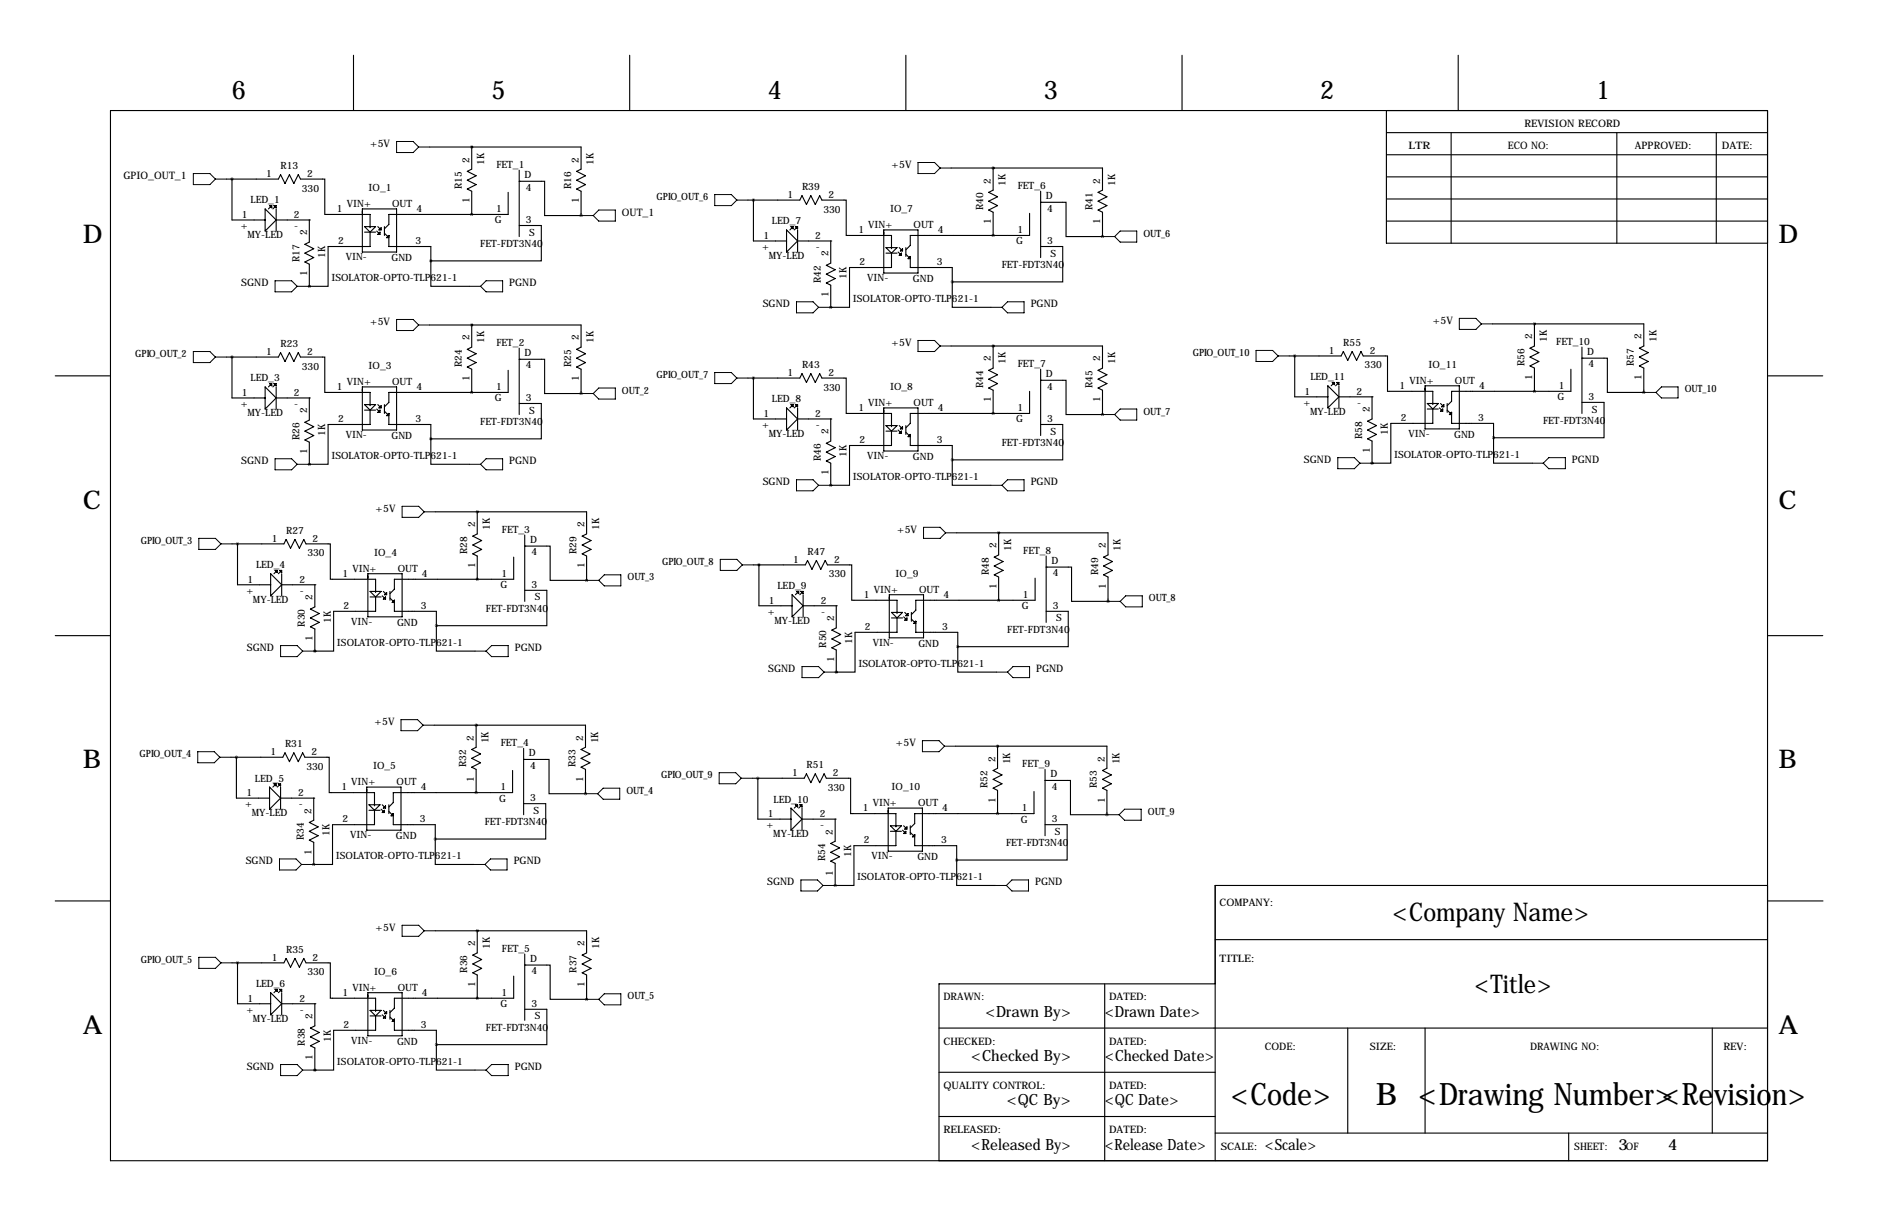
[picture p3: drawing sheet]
<svg xmlns="http://www.w3.org/2000/svg" width="432mm" height="279mm" viewBox="0 0 432 279" stroke-linecap="round" stroke-linejoin="round" font-family="sans-serif">
<g fill="none" stroke="#000" stroke-width=".25">
<path d="M81.3 12.7v12.7M144.8 12.7v12.7M208.3 12.7v12.7M271.8 12.7v12.7M335.3 12.7v12.7M25.4 25.4h381v241.3h-381zM98.8 33.8h34.8v5.1l-1 .5 2 1-2 1 2 1-2 1 1 .5v5.6M108.5 33.8h.1M108.5 33.8v5.1l-1.1 .5 2.1 1-2.1 1 2.1 1-2.1 1 1.1 .5v5.4M119.4 39.1v15.3M218.7 38.6h34.8v5.1l-1 .5 2 1-2 1 2 1-2 1.1 1 .5v5.6M228.3 38.6h.1"/>
<path d="M228.3 38.6v5.1l-1 .5 2.1 1-2.1 1 2.1 1-2.1 1.1 1 .5v5.3M318.8 30.5h87.6M318.8 35.6h87.6M318.8 25.4v30.5h87.6M333.7 30.5v25.4M371.8 30.5v25.4M394.6 30.5v25.4M52.1 41.1h11.9l.5-1 1 2.1 1-2.1 1.1 2.1 1-2.1 .5 1h5.6v8.2h10.4v3M53.3 41.1v9.4h7.7M61 48l2.5 2.5-2.5 2.6zM62 47.2h.5v.6zM62.2 47.5l-.5 .5"/>
<path d="M63 47.2h.5v.6zM63.2 47.5l-.5 .5M63.5 50.5h7.6M63.5 48v5.1M71.1 50.5h.1M71.1 50.5v5.1l-1 .5 2 1.1-2 1 2 1-2 1 1 .5v5.1M83.3 48h7.9v9.9h-7.9zM83.8 52.1h2.6l-1.3 1.2zM83.8 53.3h2.6M85.1 53.3v3.3h-9.7v9.2h-4.3M86.6 53.1l.5 .5M86.9 52.1l.5 .5"/>
<path d="M87.4 53.3v.5h-.5zM87.6 52.3v.5h-.5zM88.4 53.6l.8 .8M88.4 52.1v2M89.4 54.6h-.5l.5-.5v2.5h9.7v3.3M99.1 59.9v5.9h8.8M116.8 44.2v5.1h-27.4v2.3l-1 1M119.4 41.7h.1M119.4 51.8h5.1v8.1h-25.4M119.4 41.7h5.8v7.8h8.4M133.6 49.5h.3M172 46h11.9l.5-1 1 2 1-2 1.1 2 1-2 .5 1h5.6v8.1h10.4v3.1"/>
<path d="M173.2 46v9.4h7.6M180.8 52.8l2.6 2.6-2.6 2.5zM181.9 52.1h.5v.5zM182.1 52.3l-.5 .5M182.9 52.1h.5v.5zM183.1 52.3l-.5 .5M183.4 55.4h7.6M183.4 52.8v5.1M191 55.4h.1M191 55.4v5.1l-1 .5 2 1-2 1 2 1-2 1 1 .5v5.1M203.2 52.8h7.9v9.9h-7.9zM203.7 56.9h2.5l-1.2 1.3z"/>
<path d="M203.7 58.2h2.5M205 58.2v3.3h-9.7v9.1h-4.3M206.5 57.9l.5 .5M206.8 56.9l.5 .5M206.8 58.7l.5-.5v.5zM207 57.7l.5-.5v.5zM208.3 56.9v2M208.3 58.4l.7 .8M209.3 59.4h-.5l.5-.5v2.6h9.6v3.3M236.7 49v5.1h-27.4v2.3l-1 1M239.3 46.5h.1M239.3 56.6h5v8.2h-25.4"/>
<path d="M239.3 46.5h5.8v7.9h8.4M239.3 43.9v15.3M253.5 54.4h.2M318.8 45.7h87.6M318.8 50.8h87.6M318.8 40.6h87.6M70.9 65.8h.2M71.1 65.8h.1M98.8 74.7h34.8v5.1l-1 .5 2 1-2 1 2 1-2 1 1 .5v5.6M108.5 74.7h.1M108.5 74.7v5.1l-1.1 .5 2.1 1-2.1 1 2.1 1-2.1 1 1.1 .5v5.4M190.8 70.6h.2"/>
<path d="M191 70.6h.1M218.7 79.5h34.8v5.1l-1 .5 2 1-2 1 2 1-2 1.1 1 .5v5.5M218.9 64.8v5.8h8.9M228.3 79.5h.1M228.3 79.5v5.1l-1 .5 2.1 1-2.1 1 2.1 1-2.1 1.1 1 .5v5.3M343.2 74.4h34.8v5.1l-1.1 .5 2.1 1-2.1 1 2.1 1.1-2.1 1 1.1 .5v5.6M352.8 74.4h.1M352.8 74.4v5.1l-1 .5 2 1-2 1 2 1.1-2 1 1 .5v5.3M363.7 79.8v15.2M12.7 86.4h12.7M52.1 82h11.9l.5-1 1 2.1 1-2.1 1.1 2.1 1-2.1 .5 1h5.6v8.2h10.4v3M53.3 82v9.4h7.7"/>
<path d="M61 88.9l2.5 2.5-2.5 2.6zM62 88.1h.5v.5zM62.2 88.4l-.5 .5M63 88.1h.5v.5zM63.2 88.4l-.5 .5M63.5 88.9v5.1M63.5 91.4h7.6M71.1 91.4h.1M71.1 91.4v5.1l-1 .5 2 1-2 1.1 2 1-2 1 1 .5v5.1M83.3 88.9h7.9v9.9h-7.9zM83.8 93h2.6l-1.3 1.2zM83.8 94.2h2.6"/>
<path d="M85.1 94.2v3.3h-9.7v9.2h-4.3M86.6 94l.5 .5M86.9 93l.5 .5M87.4 94.2v.5h-.5zM87.6 93.2v.5h-.5zM88.4 93v2M88.4 94.5l.8 .7M89.4 95.5h-.5l.5-.5v2.5h9.7v3.3M116.8 85.1v5.1h-27.4v2.3l-1 1M119.4 82.5h.1M119.4 92.7h5.1v8.1h-25.4M119.4 82.5h5.8v7.9h8.4"/>
<path d="M119.4 80v15.2M133.6 90.4h.3M172 86.9h11.9l.5-1 1 2 1-2 1.1 2 1-2 .5 1h5.6v8.1h10.4v3M173.2 86.9v9.4h7.6M180.8 93.7l2.6 2.6-2.6 2.5zM181.9 93h.5v.5zM182.1 93.2l-.5 .5M182.9 93h.5v.5zM183.1 93.2l-.5 .5M183.4 93.7v5.1M183.4 96.3h7.6M191 96.3h.1"/>
<path d="M191 96.3v5l-1 .6 2 1-2 1 2 1-2 1 1 .5v5.1M203.2 93.7h7.9v9.9h-7.9zM203.7 97.8h2.5l-1.2 1.3zM203.7 99.1h2.5M205 99.1v3.3h-9.7v9.1h-4.3M206.5 98.8l.5 .5M206.8 97.8l.5 .5M207.3 99.1v.5h-.5zM207.5 98v.6h-.5zM208.3 97.8v2M208.3 99.3l.7 .8M236.7 89.9v5.1h-27.4v2.3l-1 1"/>
<path d="M239.3 87.4h.1M239.3 97.5h5v8.2h-25.4M239.3 87.4h5.8v7.8h8.4M239.3 84.8v15.3M253.5 95.2h.2M296.4 81.8h12l.5-1 1 2 1-2 1 2 1-2 .5 1h5.6v8.1h10.4v3.1M297.7 81.8v9.4h7.6M305.3 88.6l2.5 2.6-2.5 2.5zM306.3 87.9h.5v.5zM306.6 88.1l-.5 .5M307.3 87.9h.5v.5zM307.6 88.1l-.5 .5"/>
<path d="M307.8 91.2h7.7M307.8 88.6v5.1M315.5 91.2h.1M315.5 91.2v5.1l-1 .5 2 1-2 1 2 1-2 1 1 .5v5.1M327.7 88.6h7.8v10h-7.8zM328.2 92.7h2.5l-1.3 1.3zM328.2 94h2.5M329.4 94v3.3h-9.6v9.1h-4.3M331 93.7l.5 .5M331.2 92.7l.5 .5M331.5 93.5l.5-.5v.5zM331.7 94v.5h-.5z"/>
<path d="M332.7 94.2l.8 .8M332.7 92.7v2M333.8 95.2h-.6l.6-.5v2.6h9.6v3.3M361.2 84.8v5.1h-27.4v2.3l-1.1 1M363.7 82.3h.1M363.7 92.5h5.1v8.1h-25.4M363.7 82.3h5.9v7.9h8.4M378 90.2h.2M406.4 86.4h12.7M70.9 106.7h.2M71.1 106.7h.1M99.1 100.8v5.9h8.8"/>
<path d="M100.1 117.6h34.8v5.1l-1 .5 2 1-2 1 2 1-2 1.1 1 .5v5.5M109.7 117.6h.1M109.7 117.6v5.1l-1 .5 2 1-2 1 2 1-2 1.1 1 .5v5.3M190.8 111.5h.2M191 111.5h.1M209.3 100.3h-.5l.5-.5v2.6h9.6v3.3M218.9 105.7v5.8h8.9M315.2 106.4h.3M315.5 106.4h.1M343.4 100.6v5.8h8.9M53.3 125h12l.5-1 1 2 1-2 1 2 1-2 .6 1h5.5v8.1h10.5v3M54.6 125v9.4h7.6"/>
<path d="M62.2 131.8l2.6 2.6-2.6 2.5zM63.2 131.1h.6v.5zM63.5 131.3l-.5 .5M64.3 131.1h.5v.5zM64.5 131.3l-.5 .5M64.8 134.4h7.6M64.8 131.8v5.1M72.4 134.4h.1M72.4 134.4v5l-1 .6 2 1-2 1 2 1-2 1 1 .5v5.1M84.6 131.8h7.9v9.9h-7.9zM85.1 135.9h2.5l-1.2 1.3zM85.1 137.2h2.5"/>
<path d="M86.4 137.2v3.3h-9.7v9.1h-4.3M87.9 136.9l.5 .5M88.1 135.9l.5 .5M88.1 137.7l.5-.5v.5zM88.4 136.7l.5-.6v.6zM89.7 137.4l.7 .8M89.7 135.9v2M90.7 138.4h-.5l.5-.5v2.6h9.6v3.3M118.1 128v5.1h-27.4v2.3l-1 1M120.6 125.5h.1M120.6 135.6h5.1v8.2h-25.4M120.6 125.5h5.9v7.8h8.4"/>
<path d="M120.6 122.9v15.3M134.9 133.3h.2M173.2 129.8h12l.5-1 1 2 1-2 1 2 1-2 .5 1h5.6v8.1h10.4v3.1M174.5 129.8v9.4h7.6M182.1 136.7l2.6 2.5-2.6 2.5zM183.1 135.9h.5v.5zM183.4 136.1l-.5 .6M184.1 135.9h.6v.5zM184.4 136.1l-.5 .6M184.7 139.2h7.6M184.7 136.7v5M192.3 139.2h.1"/>
<path d="M192.3 139.2v5.1l-1 .5 2 1-2 1 2 1-2 1 1 .6v5M204.5 136.7h7.8v9.9h-7.8zM220 122.4h34.8v5.1l-1.1 .5 2.1 1-2.1 1 2.1 1.1-2.1 1 1.1 .5v5.6M229.6 122.4h.1M229.6 122.4v5.1l-1 .5 2 1-2 1 2 1.1-2 1 1 .5v5.3M238 132.8v5.1h-27.4v2.3l-1.1 1M240.5 130.3h.1M240.5 130.3h5.9v7.9h8.4M240.5 127.8v15.2M254.8 138.2h.2M12.7 146h12.7M72.1 149.6h.3"/>
<path d="M72.4 149.6h.1M100.3 143.8v5.8h8.9M192 154.4h.3M192.3 154.4h.1M205 140.7h2.5l-1.3 1.3zM205 142h2.5M206.2 142v3.3h-9.6v9.1h-4.3M207.8 141.7l.5 .5M208 140.7l.5 .5M208 142.5l.5-.5v.5zM208.3 141.5l.5-.5v.5zM209.5 142.2l.8 .8"/>
<path d="M209.5 140.7v2M210.6 143.3h-.5l.5-.6v2.6h9.6v3.3M220.2 148.6v5.8h8.9M240.5 140.5h5.1v8.1h-25.4M406.4 146h12.7M53.1 174h11.9l.5-1 1 2 1.1-2 1 2 1-2 .5 1h5.6v8.1h10.4v3.1M54.4 174v9.4h7.6M99.8 166.6h34.8v5.1l-1 .5 2 1-2 1 2 1.1-2 1 1 .5v5.6M109.5 166.6h.1M109.5 166.6v5.1l-1 .5 2 1-2 1 2 1.1-2 1 1 .5v5.3M117.9 177v5.1h-27.5v2.3l-1 1M120.4 174.5h.1"/>
<path d="M120.4 174.5h5.8v7.9h8.4M120.4 172v15.2M173 178.8h11.9l.5-1 1 2 1.1-2 1 2 1-2 .5 1h5.6v8.1h10.4v3.1M174.2 178.8v9.4h7.7M219.7 171.4h34.8v5.1l-1 .5 2 1.1-2 1 2 1-2 1 1 .5v5.6M229.4 171.4h.1M229.4 171.4v5.1l-1.1 .5 2.1 1.1-2.1 1 2.1 1-2.1 1 1.1 .5v5.3M240.3 179.3h.1M240.3 179.3h5.8v7.9h8.4M240.3 176.8v15.2M62 180.8l2.5 2.6-2.5 2.5zM63 180.1h.5v.5z"/>
<path d="M63.2 180.3l-.5 .5M64 180.1h.5v.5zM64.3 180.3l-.5 .5M64.5 183.4h7.6M64.5 180.8v5.1M71.9 198.6h.2M72.1 198.6h.1M72.1 183.4h.1M72.1 183.4v5.1l-1 .5 2.1 1-2.1 1 2.1 1-2.1 1 1 .5v5.1M84.3 180.8h7.9v10h-7.9zM84.8 184.9h2.6l-1.3 1.3zM84.8 186.2h2.6"/>
<path d="M86.1 186.2v3.3h-9.6v9.1h-4.4M87.6 185.9l.5 .5M87.9 184.9l.5 .5M88.4 186.2v.5h-.5zM88.6 185.2v.5h-.5zM89.4 184.9v2M89.4 186.4l.8 .8M90.4 187.5h-.5l.5-.6v2.6h9.7v3.3M100.1 192.8v5.8h8.9M120.4 184.7h5.1v8.1h-25.4M134.6 182.4h.3M181.9 185.7l2.5 2.5-2.5 2.6z"/>
<path d="M182.9 184.9h.5v.5zM183.1 185.2l-.5 .5M183.9 184.9h.5v.5zM184.1 185.2l-.5 .5M184.4 188.2h7.6M184.4 185.7v5.1M192 188.2h.1M192 188.2v5.1l-1 .5 2 1-2 1 2 1-2 1.1 1 .5v5.1M204.2 185.7h7.9v9.9h-7.9zM204.7 189.7h2.6l-1.3 1.3zM204.7 191h2.6M206 191v3.3h-9.7v9.2h-4.3"/>
<path d="M207.5 190.8l.5 .5M207.8 189.7l.5 .5M208.3 191v.5h-.5zM208.5 190v.5h-.5zM209.3 189.7v2.1M209.3 191.3l.8 .7M210.3 192.3h-.5l.5-.5v2.5h9.7v3.3M220 197.6v5.9h8.9M237.7 181.9v5h-27.4v2.3l-1 1M240.3 189.5h5.1v8.1h-25.4M254.5 187.2h.3M12.7 207h12.7"/>
<path d="M100.1 213.9h34.8v5l-1 .6 2 1-2 1 2 1-2 1 1 .5v5.6M109.7 213.9h.1M109.7 213.9v5l-1 .6 2 1-2 1 2 1-2 1 1 .5v5.4M120.6 219.2v15.2M191.8 203.5h.2M192 203.5h.1M279.4 215.9h127M406.4 203.5h-127v63.2M406.5 207h12.7M53.3 221.2h12l.5-1 1 2 1-2 1 2 1-2 .6 1h5.5v8.2h10.5v3M54.6 221.2v9.4h7.6M62.2 228.1l2.6 2.5-2.6 2.6z"/>
<path d="M63.2 227.3h.6v.5zM63.5 227.6l-.5 .5M64.3 227.3h.5v.5zM64.5 227.6l-.5 .5M64.8 228.1v5.1M64.8 230.6h7.6M72.4 230.6h.1M72.4 230.6v5.1l-1 .5 2 1-2 1.1 2 1-2 1 1 .5v5.1M84.6 228.1h7.9v9.9h-7.9zM85.1 232.2h2.5l-1.2 1.2zM85.1 233.4h2.5M86.4 233.4v3.3h-9.7v9.2h-4.3"/>
<path d="M87.9 233.2l.5 .5M88.1 232.2l.5 .5M88.6 233.4v.5h-.5zM88.9 232.4v.5h-.5zM89.7 232.2v2M89.7 233.7l.7 .7M90.7 234.7h-.5l.5-.5v2.5h9.6v3.3M118.1 224.3v5.1h-27.4v2.2l-1 1.1M120.6 221.7h.1M120.6 231.9h5.1v8.1h-25.4M120.6 221.7h5.9v7.9h8.4M134.9 229.6h.2"/>
<path d="M215.9 236.2h190.5M254 226.1v40.6M279.4 226.1h-63.5v40.6M309.9 236.2v24.1M327.7 236.2v24.1M393.7 236.2v24.1M72.1 245.9h.3M72.4 245.9h.1M100.3 240v5.9h8.9M215.9 246.4h63.5M215.9 256.5h63.5M279.4 260.3h127"/>
<path d="M360.7 260.3v6.4"/>
</g>
<g fill="none" stroke="#000" stroke-width=".23">
<path d="M44.4 39.9h3.9l1.2 1.2-1.2 1.3h-3.9zM91.2 32.5h3.8l1.3 1.3-1.3 1.3h-3.8zM96.3 33.8h2.5M211.1 37.3h3.8l1.3 1.3-1.3 1.3h-3.8zM216.2 38.6h2.5M49.5 41.1h2.6M133.9 49.5h2.5M137.7 48.3h3.8v2.5h-3.8l-1.3-1.3zM164.3 44.7h3.8l1.3 1.3-1.3 1.2h-3.8zM169.4 46h2.6M253.7 54.4h2.6M257.6 53.1h3.8v2.5h-3.8l-1.3-1.2z"/>
<path d="M63.2 64.5h3.9l1.2 1.3-1.2 1.3h-3.9zM68.3 65.8h2.6M91.2 73.4h3.8l1.3 1.3-1.3 1.2h-3.8zM96.3 74.7h2.5M107.9 65.8h2.6M111.8 64.5h3.8v2.6h-3.8l-1.3-1.3zM183.1 69.3h3.8l1.3 1.3-1.3 1.3h-3.8zM188.2 70.6h2.6M211.1 78.2h3.8l1.3 1.3-1.3 1.3h-3.8zM216.2 79.5h2.5M227.8 70.6h2.6M230.4 70.6l1.2-1.3h3.9v2.6h-3.9z"/>
<path d="M335.5 73.2h3.8l1.3 1.2-1.3 1.3h-3.8zM340.6 74.4h2.6M44.4 80.8h3.9l1.2 1.2-1.2 1.3h-3.9zM49.5 82h2.6M133.9 90.4h2.5M137.7 89.2h3.8v2.5h-3.8l-1.3-1.3zM164.3 85.6h3.8l1.3 1.3-1.3 1.2h-3.8zM169.4 86.9h2.6M253.7 95.2h2.6M256.3 95.2l1.3-1.2h3.8v2.5h-3.8zM288.8 80.5h3.8l1.3 1.3-1.3 1.3h-3.8zM293.9 81.8h2.5"/>
<path d="M378.2 90.2h2.5M382 88.9h3.8v2.5h-3.8l-1.3-1.2zM63.2 105.4h3.9l1.2 1.3-1.2 1.2h-3.9zM68.3 106.7h2.6M92.5 116.3h3.8l1.2 1.3-1.2 1.3h-3.8zM97.5 117.6h2.6M107.9 106.7h2.6M111.8 105.4h3.8v2.5h-3.8l-1.3-1.2zM183.1 110.2h3.8l1.3 1.3-1.3 1.3h-3.8zM188.2 111.5h2.6M227.8 111.5h2.6M230.4 111.5l1.2-1.3h3.9v2.6h-3.9z"/>
<path d="M307.6 105.2h3.8l1.3 1.2-1.3 1.3h-3.8zM312.7 106.4h2.5M352.3 106.4h2.5M356.1 105.2h3.8v2.5h-3.8l-1.3-1.3zM45.7 123.7h3.8l1.3 1.3-1.3 1.2h-3.8zM50.8 125h2.5M135.1 133.3h2.6M138.9 132.1h3.8v2.5h-3.8l-1.2-1.3zM165.6 128.5h3.8l1.3 1.3-1.3 1.3h-3.8zM170.7 129.8h2.5M212.3 121.2h3.9l1.2 1.2-1.2 1.3h-3.9zM217.4 122.4h2.6"/>
<path d="M255 138.2h2.6M258.8 136.9h3.8v2.5h-3.8l-1.2-1.2zM64.5 148.3h3.8l1.3 1.3-1.3 1.3h-3.8zM69.6 149.6h2.5M109.2 149.6h2.6M111.8 149.6l1.2-1.3h3.8v2.6h-3.8zM184.4 153.2h3.8l1.3 1.2-1.3 1.3h-3.8zM189.5 154.4h2.5M229.1 154.4h2.5M232.9 153.2h3.8v2.5h-3.8l-1.3-1.3zM45.5 172.7h3.8l1.2 1.3-1.2 1.3h-3.8zM50.5 174h2.6"/>
<path d="M92.2 165.4h3.8l1.3 1.2-1.3 1.3h-3.8zM97.3 166.6h2.5M165.4 177.5h3.8l1.2 1.3-1.2 1.3h-3.8zM170.4 178.8h2.6M212.1 170.2h3.8l1.3 1.2-1.3 1.3h-3.8zM217.2 171.4h2.5M64.3 197.4h3.8l1.2 1.2-1.2 1.3h-3.8zM69.3 198.6h2.6M109 198.6h2.5M111.5 198.6l1.3-1.2h3.8v2.5h-3.8zM134.9 182.4h2.5M138.7 181.1h3.8v2.5h-3.8l-1.3-1.2z"/>
<path d="M254.8 187.2h2.5M257.3 187.2l1.3-1.3h3.8v2.6h-3.8zM45.7 220h3.8l1.3 1.2-1.3 1.3h-3.8zM92.5 212.6h3.8l1.2 1.3-1.2 1.2h-3.8zM97.5 213.9h2.6M184.1 202.2h3.9l1.2 1.3-1.2 1.2h-3.9zM189.2 203.5h2.6M228.9 203.5h2.5M231.4 203.5l1.3-1.3h3.8v2.5h-3.8zM50.8 221.2h2.5M135.1 229.6h2.6M137.7 229.6l1.2-1.3h3.8v2.6h-3.8z"/>
<path d="M64.5 244.6h3.8l1.3 1.3-1.3 1.2h-3.8zM69.6 245.9h2.5M109.2 245.9h2.6M111.8 245.9l1.2-1.3h3.8v2.5h-3.8z"/>
</g>
<path d="M53.3 41.1a.05 .05 0 0 0 .1 0 .05 .05 0 0 0-.1 0zM99 59.9a.05 .05 0 0 0 .1 0 .05 .05 0 0 0-.1 0zM108.4 49.3a.05 .05 0 0 0 .1 0 .05 .05 0 0 0-.1 0zM108.4 33.8a.05 .05 0 0 0 .1 0 .05 .05 0 0 0-.1 0zM53.3 82a.05 .05 0 0 0 .1 0 .05 .05 0 0 0-.1 0zM99 100.8a.05 .05 0 0 0 .1 0 .05 .05 0 0 0-.1 0zM108.4 90.2a.05 .05 0 0 0 .1 0 .05 .05 0 0 0-.1 0zM108.4 74.7a.05 .05 0 0 0 .1 0 .05 .05 0 0 0-.1 0zM100.3 143.8a.05 .05 0 0 0 .1 0 .05 .05 0 0 0-.1 0zM109.7 133.1a.05 .05 0 0 0 .1 0 .05 .05 0 0 0-.1 0zM109.7 117.6a.05 .05 0 0 0 .1 0 .05 .05 0 0 0-.1 0zM54.3 174a.05 .05 0 0 0 .1 0 .05 .05 0 0 0-.1 0zM72.1 198.6a.05 .05 0 0 0 .1 0 .05 .05 0 0 0-.1 0zM100.3 240a.05 .05 0 0 0 .1 0 .05 .05 0 0 0-.1 0zM109.7 229.4a.05 .05 0 0 0 .1 0 .05 .05 0 0 0-.1 0zM109.7 213.9a.05 .05 0 0 0 .1 0 .05 .05 0 0 0-.1 0zM173.2 46a.05 .05 0 0 0 .1 0 .05 .05 0 0 0-.1 0zM218.9 64.8a.05 .05 0 0 0 .1 0 .05 .05 0 0 0-.1 0zM228.3 54.1a.05 .05 0 0 0 .1 0 .05 .05 0 0 0-.1 0zM228.3 38.6a.05 .05 0 0 0 .1 0 .05 .05 0 0 0-.1 0zM173.2 86.9a.05 .05 0 0 0 .1 0 .05 .05 0 0 0-.1 0zM218.9 105.7a.05 .05 0 0 0 .1 0 .05 .05 0 0 0-.1 0zM228.3 95a.05 .05 0 0 0 .1 0 .05 .05 0 0 0-.1 0zM228.3 79.5a.05 .05 0 0 0 .1 0 .05 .05 0 0 0-.1 0zM254.7 138.2a.05 .05 0 0 0 .1 0 .05 .05 0 0 0-.1 0zM174.2 178.8a.05 .05 0 0 0 .1 0 .05 .05 0 0 0-.1 0zM219.9 197.6a.05 .05 0 0 0 .1 0 .05 .05 0 0 0-.1 0zM229.3 186.9a.05 .05 0 0 0 .1 0 .05 .05 0 0 0-.1 0zM229.3 171.5a.05 .05 0 0 0 .1 0 .05 .05 0 0 0-.1 0zM315.4 106.4a.05 .05 0 0 0 .1 0 .05 .05 0 0 0-.1 0zM377.9 90.2a.05 .05 0 0 0 .1 0 .05 .05 0 0 0-.1 0z" fill="#000" stroke="#000" stroke-width=".63"/>
<g font-size="7.1">
<text x="283" y="254">&lt;Code&gt;</text>
<text x="316.3" y="254">B &lt;Drawing Number&gt;&lt;Revision&gt;</text>
</g>
<g font-size="5.9">
<text x="53.3" y="22.9">6</text>
<text x="113" y="22.9">5</text>
<text x="176.5" y="22.9">4</text>
<text x="240" y="22.9">3</text>
<text x="303.5" y="22.9">2</text>
<text x="367" y="22.9">1</text>
<text x="19" y="55.9">D</text>
<text x="408.9" y="55.9">D</text>
<text x="19" y="116.8">C</text>
<text x="408.9" y="116.8">C</text>
<text x="19" y="176.5">B</text>
<text x="408.9" y="176.5">B</text>
<text x="320.2" y="211.6">&lt;Company Name&gt;</text>
<text x="339" y="228.1">&lt;Title&gt;</text>
<text x="19" y="237.5">A</text>
<text x="408.9" y="237.5">A</text>
</g>
<g font-size="3.6">
<text x="226.6" y="233.7">&lt;Drawn By&gt;</text>
<text x="254" y="233.7">&lt;Drawn Date&gt;</text>
<text x="223.3" y="243.8">&lt;Checked By&gt;</text>
<text x="254" y="243.8">&lt;Checked Date&gt;</text>
<text x="231.5" y="254">&lt;QC By&gt;</text>
<text x="254" y="254">&lt;QC Date&gt;</text>
<text x="223.3" y="264.1">&lt;Released By&gt;</text>
<text x="254" y="264.1">&lt;Release Date&gt;</text>
<text x="290.8" y="264.1">&lt;Scale&gt;</text>
<text x="372.1" y="264.1">3</text>
<text x="383.5" y="264.1">4</text>
</g>
<g font-size="2.4">
<text x="350.5" y="29.2">REVISION RECORD</text>
<text x="85.1" y="33.8">+5V</text>
<text x="323.8" y="34.3">LTR</text>
<text x="346.7" y="34.3">ECO NO:</text>
<text x="375.9" y="34.3">APPROVED:</text>
<text x="395.9" y="34.3">DATE:</text>
<text x="28.4" y="41.1">GPIO_OUT_1</text>
<text x="205" y="38.6">+5V</text>
<text x="143" y="49.5">OUT_1</text>
<text x="55.5" y="65.8">SGND</text>
<text x="117.1" y="65.8">PGND</text>
<text x="175.4" y="70.6">SGND</text>
<text x="237" y="70.6">PGND</text>
<text x="85.1" y="74.7">+5V</text>
<text x="329.4" y="74.4">+5V</text>
<text x="205" y="79.5">+5V</text>
<text x="55.5" y="106.7">SGND</text>
<text x="117.1" y="106.7">PGND</text>
<text x="299.8" y="106.4">SGND</text>
<text x="361.4" y="106.4">PGND</text>
<text x="175.4" y="111.5">SGND</text>
<text x="237" y="111.5">PGND</text>
<text x="86.4" y="117.6">+5V</text>
<text x="206.2" y="122.4">+5V</text>
<text x="56.7" y="149.6">SGND</text>
<text x="118.4" y="149.6">PGND</text>
<text x="176.6" y="154.4">SGND</text>
<text x="238.3" y="154.4">PGND</text>
<text x="86.1" y="166.6">+5V</text>
<text x="206" y="171.4">+5V</text>
<text x="56.5" y="198.6">SGND</text>
<text x="118.1" y="198.6">PGND</text>
<text x="176.4" y="203.5">SGND</text>
<text x="238" y="203.5">PGND</text>
<text x="280.4" y="208.3">COMPANY:</text>
<text x="86.4" y="213.9">+5V</text>
<text x="280.4" y="221">TITLE:</text>
<text x="216.9" y="229.9">DRAWN:</text>
<text x="255" y="229.9">DATED:</text>
<text x="56.7" y="245.9">SGND</text>
<text x="118.4" y="245.9">PGND</text>
<text x="216.9" y="240">CHECKED:</text>
<text x="255" y="240">DATED:</text>
<text x="290.8" y="241.3">CODE:</text>
<text x="315" y="241.3">SIZE:</text>
<text x="351.8" y="241.3">DRAWING NO:</text>
<text x="396.2" y="241.3">REV:</text>
<text x="216.9" y="250.2">QUALITY CONTROL:</text>
<text x="255" y="250.2">DATED:</text>
<text x="216.9" y="260.3">RELEASED:</text>
<text x="255" y="260.3">DATED:</text>
<text x="280.7" y="264.2">SCALE:</text>
<text x="361.9" y="264.2">SHEET:</text>
<text x="373.8" y="264.2">OF</text>
</g>
<g font-size="2.3">
<text x="61.2" y="40.6">1</text>
<text x="64.5" y="38.9">R13</text>
<text x="70.6" y="40.6">2</text>
<text x="107.9" y="37.3" transform="rotate(-90 107.9 37.3)">2</text>
<text x="111.3" y="37.9" transform="rotate(-90 111.3 37.9)">1K</text>
<text x="114.1" y="38.6">FET_1</text>
<text x="120.6" y="40.9">D</text>
<text x="133.1" y="37.3" transform="rotate(-90 133.1 37.3)">2</text>
<text x="136.5" y="37.9" transform="rotate(-90 136.5 37.9)">1K</text>
<text x="57.6" y="46.7">LED_1</text>
<text x="69.4" y="44">330</text>
<text x="79.8" y="47.5">VIN+</text>
<text x="84.8" y="43.9">IO_1</text>
<text x="90.2" y="47.5">OUT</text>
<text x="106.2" y="43.4" transform="rotate(-90 106.2 43.4)">R15</text>
<text x="107.9" y="46.7" transform="rotate(-90 107.9 46.7)">1</text>
<text x="120.9" y="43.8">4</text>
<text x="131.3" y="43.4" transform="rotate(-90 131.3 43.4)">R16</text>
<text x="133.1" y="46.7" transform="rotate(-90 133.1 46.7)">1</text>
<text x="151" y="46">GPIO_OUT_6</text>
<text x="181.1" y="45.5">1</text>
<text x="184.4" y="43.7">R39</text>
<text x="190.5" y="45.5">2</text>
<text x="227.8" y="42.2" transform="rotate(-90 227.8 42.2)">2</text>
<text x="231.2" y="42.8" transform="rotate(-90 231.2 42.8)">1K</text>
<text x="234" y="43.4">FET_6</text>
<text x="240.5" y="45.8">D</text>
<text x="253" y="42.2" transform="rotate(-90 253 42.2)">2</text>
<text x="256.4" y="42.8" transform="rotate(-90 256.4 42.8)">1K</text>
<text x="55.4" y="52.6">+</text>
<text x="55.6" y="50">1</text>
<text x="67.6" y="50">2</text>
<text x="67.7" y="52.6">-</text>
<text x="77.5" y="48.8">1</text>
<text x="95.8" y="48.8">4</text>
<text x="113.8" y="51.4">G</text>
<text x="114" y="48.8">1</text>
<text x="120.9" y="51.3">3</text>
<text x="177.5" y="51.6">LED_7</text>
<text x="189.3" y="48.9">330</text>
<text x="197.4" y="53.6">1</text>
<text x="199.6" y="52.4">VIN+</text>
<text x="204.6" y="48.8">IO_7</text>
<text x="210.1" y="52.4">OUT</text>
<text x="215.6" y="53.6">4</text>
<text x="226.1" y="48.3" transform="rotate(-90 226.1 48.3)">R40</text>
<text x="227.8" y="51.6" transform="rotate(-90 227.8 51.6)">1</text>
<text x="233.9" y="53.6">1</text>
<text x="240.8" y="48.6">4</text>
<text x="251.2" y="48.3" transform="rotate(-90 251.2 48.3)">R41</text>
<text x="253" y="51.6" transform="rotate(-90 253 51.6)">1</text>
<text x="56.9" y="54.7">MY-LED</text>
<text x="70.6" y="54.1" transform="rotate(-90 70.6 54.1)">2</text>
<text x="74.8" y="59.3" transform="rotate(-90 74.8 59.3)">1K</text>
<text x="77.7" y="56.1">2</text>
<text x="79.5" y="59.7">VIN-</text>
<text x="90" y="60">GND</text>
<text x="95.5" y="56.1">3</text>
<text x="110.4" y="56.7">FET-FDT3N40</text>
<text x="121.7" y="54.1">S</text>
<text x="175.3" y="57.4">+</text>
<text x="175.5" y="54.9">1</text>
<text x="176.8" y="59.5">MY-LED</text>
<text x="187.5" y="54.9">2</text>
<text x="187.6" y="57.4">-</text>
<text x="190.5" y="58.9" transform="rotate(-90 190.5 58.9)">2</text>
<text x="233.7" y="56.2">G</text>
<text x="240.8" y="56.1">3</text>
<text x="241.6" y="59">S</text>
<text x="262.9" y="54.4">OUT_6</text>
<text x="68.8" y="60.2" transform="rotate(-90 68.8 60.2)">R17</text>
<text x="70.6" y="63.5" transform="rotate(-90 70.6 63.5)">1</text>
<text x="76.2" y="64.6">ISOLATOR-OPTO-TLP621-1</text>
<text x="188.7" y="65" transform="rotate(-90 188.7 65)">R42</text>
<text x="194.7" y="64.1" transform="rotate(-90 194.7 64.1)">1K</text>
<text x="197.6" y="61">2</text>
<text x="199.4" y="64.6">VIN-</text>
<text x="209.9" y="64.8">GND</text>
<text x="215.4" y="61">3</text>
<text x="230.3" y="61.6">FET-FDT3N40</text>
<text x="190.5" y="68.3" transform="rotate(-90 190.5 68.3)">1</text>
<text x="196.1" y="69.4">ISOLATOR-OPTO-TLP621-1</text>
<text x="352.3" y="78" transform="rotate(-90 352.3 78)">2</text>
<text x="377.4" y="78" transform="rotate(-90 377.4 78)">2</text>
<text x="31.1" y="82">GPIO_OUT_2</text>
<text x="61.2" y="81.5">1</text>
<text x="64.5" y="79.8">R23</text>
<text x="70.6" y="81.5">2</text>
<text x="107.9" y="78.2" transform="rotate(-90 107.9 78.2)">2</text>
<text x="111.3" y="78.8" transform="rotate(-90 111.3 78.8)">1K</text>
<text x="114.1" y="79.5">FET_2</text>
<text x="120.6" y="81.8">D</text>
<text x="133.1" y="78.2" transform="rotate(-90 133.1 78.2)">2</text>
<text x="136.5" y="78.8" transform="rotate(-90 136.5 78.8)">1K</text>
<text x="227.8" y="83.1" transform="rotate(-90 227.8 83.1)">2</text>
<text x="231.2" y="83.7" transform="rotate(-90 231.2 83.7)">1K</text>
<text x="253" y="83.1" transform="rotate(-90 253 83.1)">2</text>
<text x="256.4" y="83.7" transform="rotate(-90 256.4 83.7)">1K</text>
<text x="274.3" y="81.8">GPIO_OUT_10</text>
<text x="305.6" y="81.3">1</text>
<text x="308.9" y="79.5">R55</text>
<text x="315" y="81.3">2</text>
<text x="355.7" y="78.6" transform="rotate(-90 355.7 78.6)">1K</text>
<text x="357.8" y="79.2">FET_10</text>
<text x="364.9" y="81.6">D</text>
<text x="380.8" y="78.6" transform="rotate(-90 380.8 78.6)">1K</text>
<text x="57.6" y="87.6">LED_3</text>
<text x="69.4" y="84.9">330</text>
<text x="77.5" y="89.7">1</text>
<text x="79.8" y="88.4">VIN+</text>
<text x="84.8" y="84.8">IO_3</text>
<text x="90.2" y="88.4">OUT</text>
<text x="95.8" y="89.7">4</text>
<text x="106.2" y="84.3" transform="rotate(-90 106.2 84.3)">R24</text>
<text x="107.9" y="87.6" transform="rotate(-90 107.9 87.6)">1</text>
<text x="114" y="89.7">1</text>
<text x="120.9" y="84.7">4</text>
<text x="131.3" y="84.3" transform="rotate(-90 131.3 84.3)">R25</text>
<text x="133.1" y="87.6" transform="rotate(-90 133.1 87.6)">1</text>
<text x="151" y="86.9">GPIO_OUT_7</text>
<text x="181.1" y="86.4">1</text>
<text x="184.4" y="84.6">R43</text>
<text x="189.3" y="89.8">330</text>
<text x="190.5" y="86.4">2</text>
<text x="204.6" y="89.7">IO_8</text>
<text x="226.1" y="89.2" transform="rotate(-90 226.1 89.2)">R44</text>
<text x="234" y="84.3">FET_7</text>
<text x="240.5" y="86.7">D</text>
<text x="240.8" y="89.5">4</text>
<text x="251.2" y="89.2" transform="rotate(-90 251.2 89.2)">R45</text>
<text x="301.3" y="87.4">LED_11</text>
<text x="313.8" y="84.7">330</text>
<text x="321.8" y="89.4">1</text>
<text x="324.1" y="88.2">VIN+</text>
<text x="328.4" y="84.6">IO_11</text>
<text x="334.5" y="88.2">OUT</text>
<text x="340.1" y="89.4">4</text>
<text x="350.5" y="84.1" transform="rotate(-90 350.5 84.1)">R56</text>
<text x="352.3" y="87.4" transform="rotate(-90 352.3 87.4)">1</text>
<text x="358.4" y="89.4">1</text>
<text x="365.3" y="84.4">4</text>
<text x="375.7" y="84.1" transform="rotate(-90 375.7 84.1)">R57</text>
<text x="377.4" y="87.4" transform="rotate(-90 377.4 87.4)">1</text>
<text x="55.4" y="93.5">+</text>
<text x="55.6" y="90.9">1</text>
<text x="56.9" y="95.6">MY-LED</text>
<text x="67.6" y="90.9">2</text>
<text x="67.7" y="93.5">-</text>
<text x="70.6" y="95" transform="rotate(-90 70.6 95)">2</text>
<text x="113.8" y="92.2">G</text>
<text x="120.9" y="92.2">3</text>
<text x="121.7" y="95">S</text>
<text x="143" y="90.4">OUT_2</text>
<text x="175.5" y="95.8">1</text>
<text x="177.5" y="92.5">LED_8</text>
<text x="187.5" y="95.8">2</text>
<text x="197.4" y="94.5">1</text>
<text x="199.6" y="93.3">VIN+</text>
<text x="210.1" y="93.3">OUT</text>
<text x="215.6" y="94.5">4</text>
<text x="227.8" y="92.5" transform="rotate(-90 227.8 92.5)">1</text>
<text x="233.9" y="94.5">1</text>
<text x="253" y="92.5" transform="rotate(-90 253 92.5)">1</text>
<text x="262.9" y="95.2">OUT_7</text>
<text x="299.7" y="93.3">+</text>
<text x="300" y="90.7">1</text>
<text x="301.2" y="95.3">MY-LED</text>
<text x="311.9" y="90.7">2</text>
<text x="312" y="93.3">-</text>
<text x="315" y="94.7" transform="rotate(-90 315 94.7)">2</text>
<text x="358.1" y="92">G</text>
<text x="365.3" y="91.9">3</text>
<text x="366" y="94.8">S</text>
<text x="387.3" y="90.2">OUT_10</text>
<text x="68.8" y="101.1" transform="rotate(-90 68.8 101.1)">R26</text>
<text x="74.8" y="100.2" transform="rotate(-90 74.8 100.2)">1K</text>
<text x="77.7" y="97">2</text>
<text x="79.5" y="100.6">VIN-</text>
<text x="90" y="100.9">GND</text>
<text x="95.5" y="97">3</text>
<text x="110.4" y="97.6">FET-FDT3N40</text>
<text x="175.3" y="98.3">+</text>
<text x="176.8" y="100.4">MY-LED</text>
<text x="187.6" y="98.3">-</text>
<text x="190.5" y="99.8" transform="rotate(-90 190.5 99.8)">2</text>
<text x="197.6" y="101.9">2</text>
<text x="215.4" y="101.9">3</text>
<text x="233.7" y="97.1">G</text>
<text x="240.8" y="97">3</text>
<text x="241.6" y="99.9">S</text>
<text x="313.2" y="100.8" transform="rotate(-90 313.2 100.8)">R58</text>
<text x="319.1" y="99.9" transform="rotate(-90 319.1 99.9)">1K</text>
<text x="322.1" y="96.8">2</text>
<text x="323.8" y="100.4">VIN-</text>
<text x="334.4" y="100.6">GND</text>
<text x="339.9" y="96.8">3</text>
<text x="354.8" y="97.4">FET-FDT3N40</text>
<text x="70.6" y="104.4" transform="rotate(-90 70.6 104.4)">1</text>
<text x="76.2" y="105.5">ISOLATOR-OPTO-TLP621-1</text>
<text x="188.7" y="105.9" transform="rotate(-90 188.7 105.9)">R46</text>
<text x="194.7" y="105" transform="rotate(-90 194.7 105)">1K</text>
<text x="199.4" y="105.5">VIN-</text>
<text x="209.9" y="105.7">GND</text>
<text x="230.3" y="102.5">FET-FDT3N40</text>
<text x="315" y="104.1" transform="rotate(-90 315 104.1)">1</text>
<text x="320.5" y="105.2">ISOLATOR-OPTO-TLP621-1</text>
<text x="190.5" y="109.2" transform="rotate(-90 190.5 109.2)">1</text>
<text x="196.1" y="110.3">ISOLATOR-OPTO-TLP621-1</text>
<text x="32.4" y="125">GPIO_OUT_3</text>
<text x="62.5" y="124.5">1</text>
<text x="65.8" y="122.7">R27</text>
<text x="71.9" y="124.5">2</text>
<text x="109.2" y="121.2" transform="rotate(-90 109.2 121.2)">2</text>
<text x="112.6" y="121.8" transform="rotate(-90 112.6 121.8)">1K</text>
<text x="115.4" y="122.4">FET_3</text>
<text x="121.9" y="124.8">D</text>
<text x="134.4" y="121.2" transform="rotate(-90 134.4 121.2)">2</text>
<text x="137.8" y="121.8" transform="rotate(-90 137.8 121.8)">1K</text>
<text x="229.1" y="126" transform="rotate(-90 229.1 126)">2</text>
<text x="254.3" y="126" transform="rotate(-90 254.3 126)">2</text>
<text x="58.9" y="130.6">LED_4</text>
<text x="70.7" y="127.9">330</text>
<text x="81" y="131.4">VIN+</text>
<text x="86" y="127.8">IO_4</text>
<text x="91.4" y="131.4">OUT</text>
<text x="107.4" y="127.3" transform="rotate(-90 107.4 127.3)">R28</text>
<text x="109.2" y="130.6" transform="rotate(-90 109.2 130.6)">1</text>
<text x="122.2" y="127.6">4</text>
<text x="132.6" y="127.3" transform="rotate(-90 132.6 127.3)">R29</text>
<text x="134.4" y="130.6" transform="rotate(-90 134.4 130.6)">1</text>
<text x="152.2" y="129.8">GPIO_OUT_8</text>
<text x="182.4" y="129.3">1</text>
<text x="185.7" y="127.5">R47</text>
<text x="191.8" y="129.3">2</text>
<text x="232.5" y="126.6" transform="rotate(-90 232.5 126.6)">1K</text>
<text x="235.3" y="127.3">FET_8</text>
<text x="241.8" y="129.6">D</text>
<text x="257.6" y="126.6" transform="rotate(-90 257.6 126.6)">1K</text>
<text x="56.6" y="136.4">+</text>
<text x="56.9" y="133.9">1</text>
<text x="68.8" y="133.9">2</text>
<text x="68.9" y="136.4">-</text>
<text x="71.9" y="137.9" transform="rotate(-90 71.9 137.9)">2</text>
<text x="78.7" y="132.6">1</text>
<text x="97" y="132.6">4</text>
<text x="115.1" y="135.2">G</text>
<text x="115.3" y="132.6">1</text>
<text x="122.2" y="135.1">3</text>
<text x="122.9" y="138">S</text>
<text x="144.3" y="133.3">OUT_3</text>
<text x="178.8" y="135.4">LED_9</text>
<text x="190.6" y="132.7">330</text>
<text x="198.6" y="137.4">1</text>
<text x="200.9" y="136.2">VIN+</text>
<text x="205.9" y="132.6">IO_9</text>
<text x="211.3" y="136.2">OUT</text>
<text x="216.9" y="137.4">4</text>
<text x="227.3" y="132.1" transform="rotate(-90 227.3 132.1)">R48</text>
<text x="229.1" y="135.4" transform="rotate(-90 229.1 135.4)">1</text>
<text x="235.2" y="137.4">1</text>
<text x="242.1" y="132.4">4</text>
<text x="252.5" y="132.1" transform="rotate(-90 252.5 132.1)">R49</text>
<text x="254.3" y="135.4" transform="rotate(-90 254.3 135.4)">1</text>
<text x="58.2" y="138.5">MY-LED</text>
<text x="76" y="143.1" transform="rotate(-90 76 143.1)">1K</text>
<text x="79" y="140">2</text>
<text x="80.8" y="143.6">VIN-</text>
<text x="91.3" y="143.8">GND</text>
<text x="96.8" y="140">3</text>
<text x="111.7" y="140.6">FET-FDT3N40</text>
<text x="176.5" y="141.3">+</text>
<text x="176.8" y="138.7">1</text>
<text x="178.1" y="143.3">MY-LED</text>
<text x="188.7" y="138.7">2</text>
<text x="188.8" y="141.3">-</text>
<text x="191.8" y="142.7" transform="rotate(-90 191.8 142.7)">2</text>
<text x="234.9" y="140">G</text>
<text x="242.1" y="140">3</text>
<text x="242.8" y="142.8">S</text>
<text x="264.2" y="138.2">OUT_8</text>
<text x="70.1" y="144" transform="rotate(-90 70.1 144)">R30</text>
<text x="71.9" y="147.3" transform="rotate(-90 71.9 147.3)">1</text>
<text x="77.5" y="148.4">ISOLATOR-OPTO-TLP621-1</text>
<text x="190" y="148.8" transform="rotate(-90 190 148.8)">R50</text>
<text x="195.9" y="147.9" transform="rotate(-90 195.9 147.9)">1K</text>
<text x="198.9" y="144.8">2</text>
<text x="200.7" y="148.4">VIN-</text>
<text x="211.2" y="148.6">GND</text>
<text x="216.7" y="144.8">3</text>
<text x="231.6" y="145.4">FET-FDT3N40</text>
<text x="191.8" y="152.1" transform="rotate(-90 191.8 152.1)">1</text>
<text x="197.4" y="153.3">ISOLATOR-OPTO-TLP621-1</text>
<text x="32.1" y="174">GPIO_OUT_4</text>
<text x="62.2" y="173.5">1</text>
<text x="65.5" y="171.7">R31</text>
<text x="71.6" y="173.5">2</text>
<text x="109" y="170.2" transform="rotate(-90 109 170.2)">2</text>
<text x="112.4" y="170.8" transform="rotate(-90 112.4 170.8)">1K</text>
<text x="115.1" y="171.4">FET_4</text>
<text x="121.6" y="173.8">D</text>
<text x="134.1" y="170.2" transform="rotate(-90 134.1 170.2)">2</text>
<text x="137.5" y="170.8" transform="rotate(-90 137.5 170.8)">1K</text>
<text x="58.6" y="179.6">LED_5</text>
<text x="70.4" y="176.9">330</text>
<text x="85.8" y="176.8">IO_5</text>
<text x="107.2" y="176.3" transform="rotate(-90 107.2 176.3)">R32</text>
<text x="109" y="179.6" transform="rotate(-90 109 179.6)">1</text>
<text x="121.9" y="176.6">4</text>
<text x="132.3" y="176.3" transform="rotate(-90 132.3 176.3)">R33</text>
<text x="134.1" y="179.6" transform="rotate(-90 134.1 179.6)">1</text>
<text x="152" y="178.8">GPIO_OUT_9</text>
<text x="182.1" y="178.3">1</text>
<text x="185.4" y="176.5">R51</text>
<text x="191.5" y="178.3">2</text>
<text x="228.9" y="175" transform="rotate(-90 228.9 175)">2</text>
<text x="232.2" y="175.6" transform="rotate(-90 232.2 175.6)">1K</text>
<text x="235" y="176.3">FET_9</text>
<text x="241.5" y="178.6">D</text>
<text x="254" y="175" transform="rotate(-90 254 175)">2</text>
<text x="257.4" y="175.6" transform="rotate(-90 257.4 175.6)">1K</text>
<text x="56.4" y="185.5">+</text>
<text x="56.6" y="182.9">1</text>
<text x="68.6" y="182.9">2</text>
<text x="68.7" y="185.5">-</text>
<text x="78.5" y="181.6">1</text>
<text x="80.8" y="180.4">VIN+</text>
<text x="91.2" y="180.4">OUT</text>
<text x="96.8" y="181.6">4</text>
<text x="114.8" y="184.2">G</text>
<text x="115.1" y="181.6">1</text>
<text x="121.9" y="184.1">3</text>
<text x="144" y="182.4">OUT_4</text>
<text x="177.9" y="184.4">LED_10</text>
<text x="190.3" y="181.7">330</text>
<text x="200.7" y="185.2">VIN+</text>
<text x="205" y="181.6">IO_10</text>
<text x="211.1" y="185.2">OUT</text>
<text x="227.1" y="181.1" transform="rotate(-90 227.1 181.1)">R52</text>
<text x="228.9" y="184.4" transform="rotate(-90 228.9 184.4)">1</text>
<text x="241.8" y="181.4">4</text>
<text x="252.2" y="181.1" transform="rotate(-90 252.2 181.1)">R53</text>
<text x="254" y="184.4" transform="rotate(-90 254 184.4)">1</text>
<text x="57.9" y="187.5">MY-LED</text>
<text x="71.6" y="186.9" transform="rotate(-90 71.6 186.9)">2</text>
<text x="78.7" y="189">2</text>
<text x="96.5" y="189">3</text>
<text x="111.5" y="189.6">FET-FDT3N40</text>
<text x="122.7" y="187">S</text>
<text x="176.3" y="190.3">+</text>
<text x="176.5" y="187.7">1</text>
<text x="188.5" y="187.7">2</text>
<text x="188.6" y="190.3">-</text>
<text x="191.5" y="191.8" transform="rotate(-90 191.5 191.8)">2</text>
<text x="198.4" y="186.4">1</text>
<text x="216.7" y="186.4">4</text>
<text x="234.7" y="189">G</text>
<text x="234.9" y="186.4">1</text>
<text x="241.8" y="189">3</text>
<text x="242.6" y="191.8">S</text>
<text x="263.9" y="187.2">OUT_9</text>
<text x="69.8" y="193" transform="rotate(-90 69.8 193)">R34</text>
<text x="71.6" y="196.3" transform="rotate(-90 71.6 196.3)">1</text>
<text x="75.8" y="192.1" transform="rotate(-90 75.8 192.1)">1K</text>
<text x="77.2" y="197.4">ISOLATOR-OPTO-TLP621-1</text>
<text x="80.5" y="192.6">VIN-</text>
<text x="91" y="192.8">GND</text>
<text x="177.8" y="192.4">MY-LED</text>
<text x="189.7" y="197.9" transform="rotate(-90 189.7 197.9)">R54</text>
<text x="195.7" y="197" transform="rotate(-90 195.7 197)">1K</text>
<text x="198.6" y="193.8">2</text>
<text x="200.4" y="197.4">VIN-</text>
<text x="210.9" y="197.7">GND</text>
<text x="216.4" y="193.8">3</text>
<text x="231.3" y="194.4">FET-FDT3N40</text>
<text x="191.5" y="201.2" transform="rotate(-90 191.5 201.2)">1</text>
<text x="197.1" y="202.3">ISOLATOR-OPTO-TLP621-1</text>
<text x="32.4" y="221.2">GPIO_OUT_5</text>
<text x="62.5" y="220.7">1</text>
<text x="65.8" y="218.9">R35</text>
<text x="71.9" y="220.7">2</text>
<text x="109.2" y="217.4" transform="rotate(-90 109.2 217.4)">2</text>
<text x="112.6" y="218" transform="rotate(-90 112.6 218)">1K</text>
<text x="115.4" y="218.7">FET_5</text>
<text x="121.9" y="221">D</text>
<text x="134.4" y="217.4" transform="rotate(-90 134.4 217.4)">2</text>
<text x="137.8" y="218" transform="rotate(-90 137.8 218)">1K</text>
<text x="58.9" y="226.8">LED_6</text>
<text x="70.7" y="224.1">330</text>
<text x="81" y="227.6">VIN+</text>
<text x="86" y="224">IO_6</text>
<text x="91.4" y="227.6">OUT</text>
<text x="107.4" y="223.5" transform="rotate(-90 107.4 223.5)">R36</text>
<text x="109.2" y="226.8" transform="rotate(-90 109.2 226.8)">1</text>
<text x="122.2" y="223.9">4</text>
<text x="132.6" y="223.5" transform="rotate(-90 132.6 223.5)">R37</text>
<text x="134.4" y="226.8" transform="rotate(-90 134.4 226.8)">1</text>
<text x="56.6" y="232.7">+</text>
<text x="56.9" y="230.1">1</text>
<text x="68.8" y="230.1">2</text>
<text x="68.9" y="232.7">-</text>
<text x="78.7" y="228.9">1</text>
<text x="97" y="228.9">4</text>
<text x="115.1" y="231.4">G</text>
<text x="115.3" y="228.9">1</text>
<text x="122.2" y="231.4">3</text>
<text x="144.3" y="229.6">OUT_5</text>
<text x="58.2" y="234.8">MY-LED</text>
<text x="71.9" y="234.2" transform="rotate(-90 71.9 234.2)">2</text>
<text x="76" y="239.4" transform="rotate(-90 76 239.4)">1K</text>
<text x="79" y="236.2">2</text>
<text x="80.8" y="239.8">VIN-</text>
<text x="96.8" y="236.2">3</text>
<text x="111.7" y="236.8">FET-FDT3N40</text>
<text x="122.9" y="234.2">S</text>
<text x="70.1" y="240.3" transform="rotate(-90 70.1 240.3)">R38</text>
<text x="71.9" y="243.6" transform="rotate(-90 71.9 243.6)">1</text>
<text x="77.5" y="244.7">ISOLATOR-OPTO-TLP621-1</text>
<text x="91.3" y="240.1">GND</text>
</g>
</svg>
